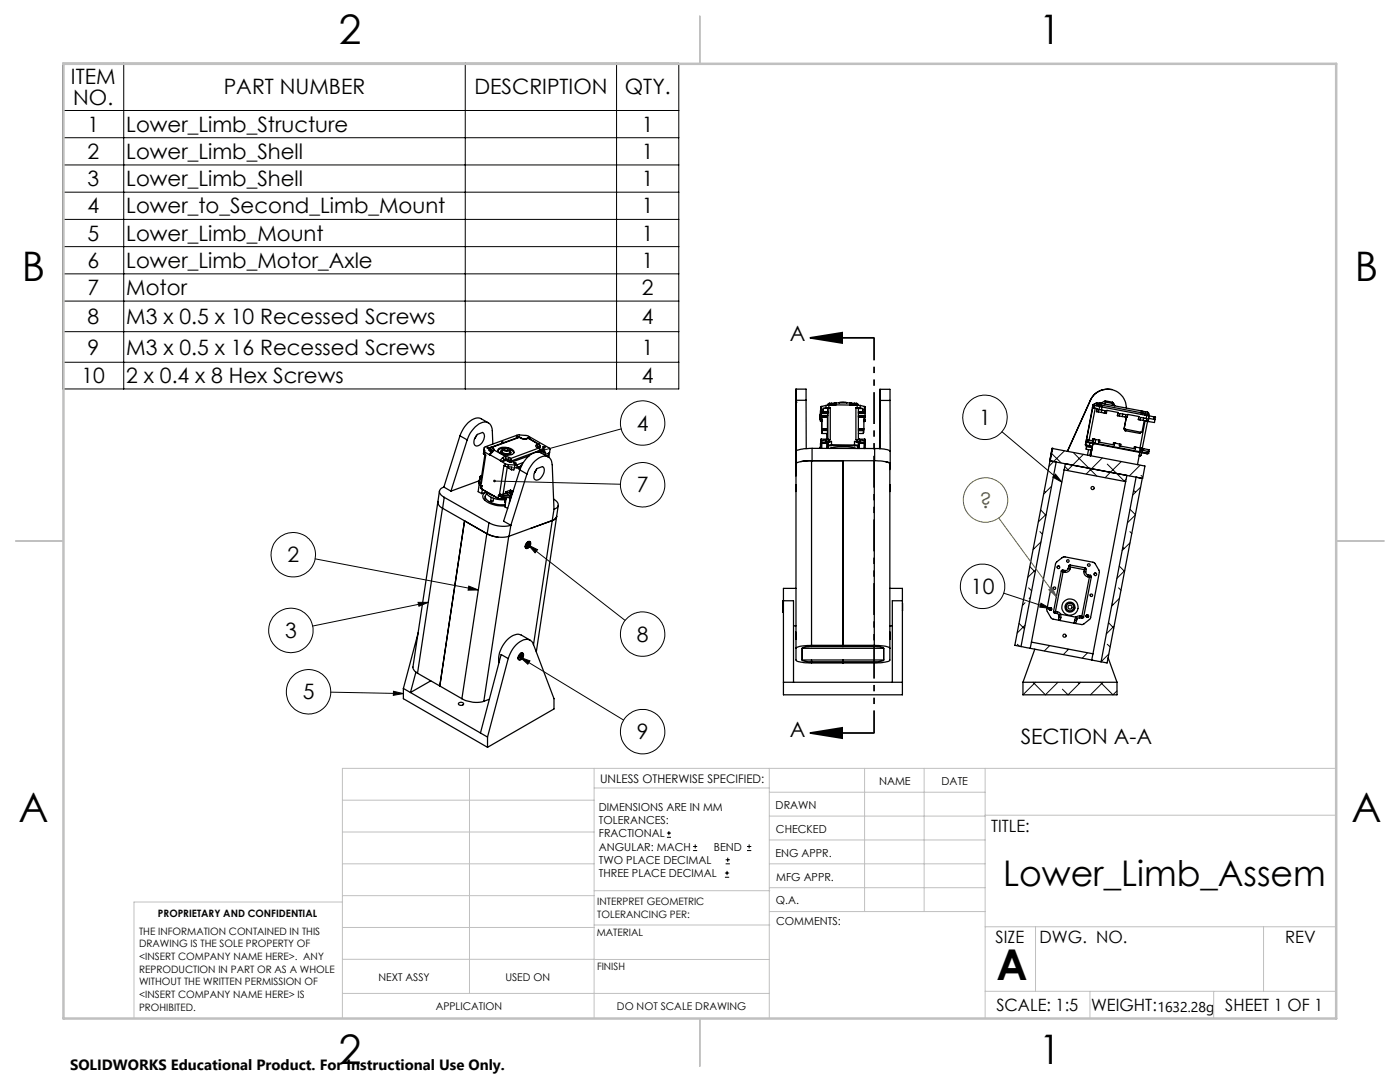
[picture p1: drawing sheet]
<svg xmlns="http://www.w3.org/2000/svg" width="279mm" height="216mm" viewBox="0 0 279 216" stroke-linecap="round" stroke-linejoin="round" font-family="sans-serif">
<g fill="none" stroke="#000" stroke-width=".25">
<path d="M158.9 80v2.9zM158.9 77.6h2v2.3M158.9 79.9v-2.3l-.1 17.3M158.9 79.9v12.5M158.9 79.9h2M160.9 79.9v9.6M175.6 79.9v-2.2l-.1 11.8M175.6 77.7h2v2.2M175.6 79.9v9.6M175.6 79.9h2M177.6 79.9l.1 10.2M217.6 79.9h.1"/>
<path d="M217.6 79.9l-4.6 10.2M217.6 79.9a3.7 3.7 0 0 1 4.2-2.2 3.7 3.7 0 0 1 3 3.7M221.7 77.7h.1M221.7 77.7a3.8 3.8 0 0 0-4.1 2.2M87.7 98l-.3 2.5 .3 .5 .6 .4M88.6 97.2a.95 .95 0 0 0-.9 .8 .95 .95 0 0 0 .6 1l.4 .2M88.6 97.2l1.4 .8M88.7 99.2l8.9 5.1M88.7 99.2l-.4 2.2M91.8 87l1.4 .8M91.8 87l-3.2 10.2M93.2 87.8a4.6 4.6 0 0 1 3.8-3.6l.8 .4 .3 .6 .3 3.4"/>
<path d="M93.2 87.8l-3.2 10.2M95.1 86.9l-.4 .7M95.3 86.7l1-.4a1.38 1.38 0 0 1-.1 2 .93 .93 0 0 1-1.5 .4l-.1-.9zM95.6 96.4l.2 .3M95.6 96.1l.3 .3M95.6 96.1v.3M95.6 96.6l-.2 1.5 .7 .4M95.7 96.6l.2 .2M95.7 95.9l-5.7 2.1M95.7 95.4v.1M95.7 95.5l-.1 .6M95.7 95.4l.3 .2"/>
<path d="M95.7 95.5l-.1 .9M95.8 96.7l.1 .1M95.8 96.7l.4 .2M95.8 95.1l.3 .1M95.8 95.1l-.1 .3M95.9 96.8l.3 .1M95.9 96.4l-.1 .3M95.9 96.4l.2 .1M96 96.8l-.1 .5 .2 .2M96 97.4l.2 .2M96.1 97.5l3.3 1.9M96.1 97.5l.1 .1"/>
<path d="M96.1 94.9l-.3 .2M96.1 98.5l.9-.3a.9 .9 0 0 0-.7 .8 .9 .9 0 0 0 .6 .9 6 6 0 0 0 3.9 1.1M96.2 97.6l3.2 1.9M96.2 96.9l-.1 .6M96.3 97.6l-.2 .9M96.5 90.6l.3 .1M96.5 90.4l.2 .3M96.5 90.4l.1-.4-.1 .6M96.5 90.3v.3M96.6 89.9l.2 .3M96.6 89.9l.1-.6 .1-.2 6.4-2.3h.4l1.6 .1 4.4 2.5 .2 .2-.1 .7M96.6 89.9h.1"/>
<path d="M96.6 89.9l-.1 .5M96.7 90.7l.2 .1-.8 5.7M96.8 90.7l-.9 5.6 .2 .2M96.8 90.2l.9 .6M96.8 90.2l-.1 .5M96.8 99l-.1 .8M97 98.1a2.31 2.31 0 0 0 2.2 1.5l1.8 .1M97.2 98.5a.9 .9 0 0 0-.3 1 .9 .9 0 0 0 .7 .6 5.1 5.1 0 0 0 3.2 .6M97.2 89.3h.3l.2 .2h-.4zM97.3 98.3l1.3 .7M97.5 84.4l-1.4-.8a2.88 2.88 0 0 0-3.4 1.5l-.9 1.9M97.6 89.6l.1 .3"/>
<path d="M97.6 89.6l.1 .1M97.7 89.9l.3 .2M97.7 90.8h.1M97.7 89.7l.4 .2M97.7 89.7v.2M97.8 90.8l2 1.1M97.9 89.3l-.3 .3M97.9 89.3h.2M98 99.2l-.1 .7 .2 .1 .3-.1 .1-.5M98 90.1l.1 .1M98.1 90.2l-.4 .6M98.1 89.3l-.4 .4"/>
<path d="M98.1 90.2h.2M98.1 89.9l.1 .1M98.1 89.3l.3 .1M98.1 89.9l-.1 .2M98.2 90l-.1 .2M98.3 90.2l-.5 .6M98.4 89.4l.2 .4M98.4 89.4l-.3 .5M98.6 89.8l-.3 .4M98.6 89.8l-.4 .2M98.6 89.8l2.3 1.3M99.4 99.4l.4 .2 .6-.1"/>
<path d="M99.4 99.4v.1M99.4 99.5l.9 .1M99.5 98.8l.4 .3M99.5 98.8l.4 .2M99.5 98.8l-.1 .6M99.5 89.5a2.53 2.53 0 0 1 3.1 .6 1.24 1.24 0 0 1-1.7 .7 1.29 1.29 0 0 1-1.5-1.1zM99.7 98.6h.7M99.7 98.6l.2 .1M99.8 91.9l.1 .1M99.9 99l.5 .2M99.9 99v.1M99.9 98.7l.6 .1"/>
<path d="M99.9 98.7v.3M99.9 92h.5M99.9 99.1l.5 .1M99.9 92l.9 .5M100 90a1.22 1.22 0 0 0 1.8 .6l.2-.3M100.3 89.8l-.3 .2a1.28 1.28 0 0 0 2 .3l-.3-.3M100.3 91.3l.3 .5M100.3 91.3l-.5 .6M100.3 89.6l-.1 .5a.95 .95 0 0 0 1.5 .2l.1-.5M100.3 89.5l-.6 .1-.3 .3M100.4 89.5a1.05 1.05 0 0 1 1.4 .3 .98 .98 0 0 1-1.5-.2zM100.4 99.2l1.4 .1"/>
<path d="M100.4 99.2h.1M100.4 99.2l1.3 .1M100.4 99.5l-.1 .1M100.5 99.2l-.1 .3M100.5 98.8l1.3 .2M100.5 98.8l-.1 .4M100.6 88.3l-.3-.1-.2 .1 .2 .1M100.6 91.9l.7 .1M100.6 91.9l-.2 .1M100.6 89.6a.47 .47 0 0 1 .8 .2 .49 .49 0 0 1-.8-.2zM100.6 91.8l-.2 .2M100.6 91.8v.1"/>
<path d="M100.8 93l.6 .1M100.8 93l-.2-.1-.9 5.7M100.8 99.7l-.1 .5 .2 .1M100.8 92.5l.6 .2M100.8 92.5v.5M100.9 98.5h.3M100.9 98.5l-.5 .1M100.9 91.1l-.6 .2M100.9 91.1l.8 .2M100.9 91.1v.5M100.9 98.1l.3 .1M100.9 98.1v.4"/>
<path d="M100.9 91.6l-.3 .2M100.9 91.6l.5 .1M101 99.3l-.6 .2M101 99.3l-.7 .3M101 99.3l-.2 1.8 .5 .4M101.2 98.5l.7 .5M101.2 98.2l.8 .4M101.2 98.2v.3M101.2 93.1l-.8 5.5M101.3 92l.4 .2M101.4 93.1l.8 .1-.1 .5M101.4 91.7l.3 .2"/>
<path d="M101.4 91.7l-.1 .3M101.4 92.7l1.4 .1M101.4 92.7v.4M101.5 93.1v.3l.6 .3M101.7 92.2l.3 .1M101.7 91.3l-.3 .4M101.7 98.2h.4a.24 .24 0 0 1-.2 .2 .24 .24 0 0 1-.2-.2zM101.7 91.3l.3 .2M101.7 91.9l.4 .1M101.7 91.9v.3M101.7 89.7l.6 .3 .3 .4M101.7 99.3h.3"/>
<path d="M101.7 99.3h.2M101.8 99.3h.2M101.8 99.3h-.1M101.8 99h.1M101.8 99v.3M101.8 99.3l-.2 1.1M101.9 97.8v.1M101.9 97.8l-1 .3M101.9 97.9l.4 .3M102 91.5l.1 .5M102 91.5l-.3 .4M102 98.6h.2"/>
<path d="M102 98.6l-.1 .4M102.1 92l-.1 .3M102.4 97.9l-.3 .1M102.5 92.4l.4-.1 .1 .2-.2 .1zM102.7 93.3l-.1 .5-.5-.1M102.8 92.8l-.1 .5M103.1 93.3h-.4M103.1 93.3l.5-.2v.5M103.1 93.3l.5 .3M103.2 92.7l-.4 .1M103.2 92.7l-.1 .6M103.5 87.2h.2"/>
<path d="M103.5 87.2l.1 .1M103.5 87.2l-5.6 2.1M103.5 87.2h-.5l.2 .1M103.6 87.3l-5.5 2M103.6 87.3l.3 .1M103.7 87.2l-.1 .1M103.7 87.2l.3 .2M103.8 93.8l-3.3 10.2 1.5 .8M103.8 93.8l1.4 .8M103.9 87.4l.6 .2h.6M103.9 87.4h.1M104 87.4l1 .2"/>
<path d="M104.1 92.8l-.2 .1-.1 .6-.2 .1M104.4 92.3l-1.2 .4M105 87.6h.1M105.2 94.6a4.6 4.6 0 0 1 3.7-3.6l.6 .2 .4 .5 .3 1 .4 8.9M105.2 94.6l-3.2 10.2M105.3 87.4l.2 .1M105.3 87.4l.1 .1M105.3 87.4l-.3 .2M105.3 87.4l.4 .1 .1 .1M105.4 87.5h.1M105.4 87.5l-.3 .1M105.4 87.5l2 1.1"/>
<path d="M105.5 87.5l2.1 1.2M105.6 90.9l-3.6 1.4M106.8 94.2h-.1M107.1 93.7l-.5 .7M107.1 88.7l-.2 .3 .3 .3M107.1 88.7l.3 .5M107.2 89.3h.1M107.2 89.3l.3 .1M107.2 89.2l.1 .1M107.2 93.5l1.1-.4a1.39 1.39 0 0 1-.1 2 .92 .92 0 0 1-1.6 .4v-.9zM107.3 89.3l.3 .2M107.4 89.2l-.2 .1"/>
<path d="M107.4 89.2v.1M107.4 88.6l.3 .5M107.4 88.6l.2 .1M107.4 88.6l-.3 .1M107.5 89.4l.2 .5M107.5 89.4l.1 .1M107.5 89.4l-5.5 2.1M107.6 88.7l.2 .3M107.6 89.5h.1M107.6 89.5l.2 .4M107.7 89.4h-.2M107.7 90.2h-.1"/>
<path d="M107.7 89.1l-.3 .1M107.7 89.1v.3M107.7 89.9v.3M107.7 89.9l-5.6 2.1M107.8 89l-.1 .4M107.8 89l-.1 .1M108.3 89.2l.1-.1a.23 .23 0 0 1 .2 0 .23 .23 0 0 1 .2 .3zM108.4 90.2l.5 .1-.2 .1zM109.4 91v.2l-1.4-.8a2.86 2.86 0 0 0-3.3 1.5l-.9 1.9M109.4 91l-.2 .1M109.5 90.5l-.8 .2M109.5 90.5l-.1 .5"/>
<path d="M109.7 90.3l-.2 .2M109.7 90.3l-.2 1M110.5 99.6a1.09 1.09 0 0 1 .6 1.8l-.5 .2M158.8 94.9l.1 .1M158.8 92.4h.1M158.9 96.7v1.4M158.9 80.3h.1M158.9 93.7l-.1 1.2M162 91.9l-1.6 .1a2.25 2.25 0 0 0-1.5 .5v39.2a3.7 3.7 0 0 0 2.7 .6l14.4-.1a1.85 1.85 0 0 0 1.6-.5v-39.2a3.7 3.7 0 0 0-2.7-.6h-.4M162 91.9h12.5M162 91.9v36.9M162.1 89.5l-2.3 .1-.7 .2-.2 .3"/>
<path d="M162.1 89.5v2.4l-2.3 .2M162.1 89.5h12.5M163.7 83.1h.1M163.7 89.2h.1M163.7 83.5h.1M163.7 84l.2 .1M163.7 89.2v.3M163.7 83.7h.3M163.7 83.8h.3M163.7 84h.3M163.8 82.3h.1M163.8 88.4h.1"/>
<path d="M163.8 82.7h.1M163.8 82.9h1.4l-.1 .2M163.8 81.9l-.1 2.1M163.8 88.4l-.1 1.1M163.8 83h1M163.8 88.4l.1 .1M163.8 81.2v1.2M163.8 88.2v.6M163.8 81.9h.2M163.8 82.4l1.4 .1M163.8 81.2l-.1 1.7M163.8 82.4h1.1"/>
<path d="M163.9 87.6l-.1 .1v.7M163.9 87.6l.1 .4M163.9 84.1h.1M163.9 88.5v1M163.9 87.6h1M164 88.5h-.1M164 88.3l-.2 .1M164 81.7l-.2 .1M164 81.1l-.2 .1M164 81.1v.6M164 83.3v3M164 88v.3"/>
<path d="M164 88.5v1M164 81.7v.5M164 86.3h.1M164 88.5h1v1M164 83.3v2.3M164 82.2h.9M164 85.6v.7M164 85.6h1.1M164 85.9h1.1M164.3 82.1h.9v.2M164.3 81.5h.9M164.3 81.5v.6"/>
<path d="M164.3 82.1l-.3 .1M164.8 83.2l-1.1 .1h1.4M164.8 83l.3 .1M164.8 83v.2M164.9 88.2l.1 .1M164.9 80.9v.5M164.9 82.2v.2M164.9 87.8v.4M164.9 88.2l-.9 .1M164.9 87.8l-.9 .2M164.9 81.4l-.6 .1M164.9 80.9l-.9 .2"/>
<path d="M164.9 82.2l.3 .1M164.9 87.6v.2M165 88.3l-.9 .2-.1-.2M165.1 86.5v1.1M165.1 83.1v4.5M165.1 83.1l-.3 .1M165.1 85.6h-1.1v.9h1.1M165.2 82.3h.1M165.2 80.8v.1M165.2 82.3l-.3 .1M165.2 88.9l.7-.1h5.1l.3 .1M165.2 87.6h-.3"/>
<path d="M165.2 88.4v.5M165.2 88.9l.1 .1M165.2 88.4l-.1 1.1M165.2 88.9v.6M165.3 89v.5M165.4 88.2l-.4 .1M165.4 87.7l-.5 .1M165.4 81.4h-.5M165.4 80.9h-.5M165.4 80.9v.5M165.4 87.7v.5M165.4 81.4h.3"/>
<path d="M165.4 88.2h.1M165.5 80.8h-.3M165.5 80.8h.4M165.5 80.8v.1M165.5 80.5l-.2 .1-.1 .2M165.5 88.2l-.3 .2M165.5 80.5v.3M165.5 80.5h.4M165.6 89.5a9.8 9.8 0 0 1 5.3 0M165.7 81.4h-.5v6.3M165.7 81.4v6.3h-.3M165.9 88.9l-.6 .1"/>
<path d="M165.9 88.1l-.4 .1M165.9 88.1l-1 .1M165.9 80.5v.3M165.9 80.8v.1M165.9 88.1v.8M165.9 88.9h4.6M166.4 80.8h.1M166.4 80.8h-.5M166.4 80.8v.1M166.6 80.4l-.7 .1M166.6 80.4l-.2 .4M166.8 80.4h.1"/>
<path d="M166.8 80.8l-1.4 .1M166.8 80.4l-.4 .4M166.8 80.4v.4M166.8 80.8h2.9M167.5 80.4l.5-.2 1 .2M167.5 80.4h.1M168.2 91.9v37.1M169 80.4h.1M169.7 80.8l1.4 .1M169.7 80.4l.2 .1 .1 .3M169.7 80.4v.4M169.7 80.4h-3.1"/>
<path d="M169.7 80.4h.2M169.7 80.4h.1M169.9 80.4l.6 .1M169.9 80.4l.2 .4M170 80.8v.1M170.1 80.8h-.1M170.1 80.8h.4M170.5 80.5h.6l.2 .3M170.5 88.9l.7 .1M170.5 88.1l.5 .2M170.5 88.1l1.2 .1M170.5 80.5v.3"/>
<path d="M170.5 80.8v.1M170.5 88.1v.8M170.5 80.8h.5M170.8 81.4l.5 .1v6.2M170.8 81.4v6.3h.3M170.8 81.4h.3M170.9 80.5h.1M171 88.3l.3 .1v.5M171 80.5v.3M171 88.3h.1M171 80.8h.3M171 80.8v.1"/>
<path d="M171.1 88.3h.5M171.1 87.7l.6 .1M171.1 81.4h.6M171.1 80.9h.6M171.1 80.9v.5M171.1 87.7v.6M171.2 89l-.1 .5M171.3 80.8v.1M171.3 87.6h.2M171.3 88.9l-.1 .1M171.3 88.9v.6M171.3 81.5h.9"/>
<path d="M171.3 82.1h.9M171.3 82.9h1.3M171.3 83.3h1.3M171.3 83.1l.3 .1M171.3 85.6h1.1M171.3 85.7h1v.2M171.3 85.9h1M171.5 88.5h1v1M171.5 88.5l-.1 1M171.5 88.5v1M171.5 87.6h1.1M171.5 87.6v.2"/>
<path d="M171.6 88.3l.8 .2 .1-.2M171.6 83h1M171.6 83l-.3 .1M171.6 83.2h1M171.6 83v.2M171.6 82.2h.9M171.6 82.2l-.3 .1 .3 .1M171.6 82.4h1.1M171.6 82.2v.2M171.7 88.2l-.1 .1M171.7 80.9v.5M171.7 87.8v.4"/>
<path d="M171.7 88.2l.8 .1M171.7 87.8l.8 .2M171.7 81.4l.5 .1M171.7 80.9l.8 .2M172.2 82.1l.3 .1M172.2 81.5v.6M172.3 85.9v.6h-1M172.4 84.1h.1M172.4 85.6l-.1 .7M172.4 83.3v2.3M172.4 83.7h.2M172.4 83.8h.2"/>
<path d="M172.4 84h.2M172.5 88.5h.1M172.5 82h.2M172.5 88.3l.2 .1M172.5 81.7l.2 .1M172.5 81.1l.2 .1v1.3h-1.4M172.5 81.1v.6M172.5 88v.3M172.5 81.7v.5M172.5 88.5v1M172.6 87.6l.1 .1v.7M172.6 87.6l-.1 .4"/>
<path d="M172.6 84l-.2 .1M172.6 82.5v1.5M172.7 88.4l-.2 .1M172.7 88.4l-.1 1.1M174.5 91.9v36.9M174.6 89.5l1.5 .1a2.08 2.08 0 0 1 1.6 .5M174.6 89.5v2.4M175.6 80.3h.1M175.6 80v2.9zM176.7 92.1l1 .4M177.6 96.7v1.4M177.7 90.1v2.4"/>
<path d="M177.7 92.5l-.1 1.2M209.5 91.9h.1M209.5 91.9l1.3 .3-7 36.8M209.5 91.9l-7 36.9 1.3 .2M210 89.5h.1M210 89.5l-.5 2.4M210.1 89.5l18.4 3.5-.5 2.5-18.4-3.5zM212.4 93.8l12.2 2.3M212.4 93.8l.2-1.3 12.3 2.4-.3 1.2M212.4 93.8l-6.6 34.3M216.6 88.8h.1M216.6 88.8l.1 .1"/>
<path d="M216.7 88.8l.7 .1M216.7 88.8v.1M216.7 88.9l.7 .1M216.7 88.1h.1M216.7 88.1l-.1 .7M216.8 88.1l.3 .1M216.8 88.1l.1 .2M216.8 88.1h.1M216.8 88.1l-.1 .7M216.8 87.7h.1M216.8 87.7l-.1 .4M216.9 87.7l.2 .1"/>
<path d="M216.9 87.7l-.1 .4M216.9 88.3h.2M216.9 88.3h.1M217.1 88.2l1 .1M217.1 88.2v.1M217.1 88.3l1 .2M217.1 87.8v.4M217.1 87.8l1.1 .2M217.2 89.7l-.2 1.1M217.4 89l.6 .1M217.4 88.9v.1M217.4 88.9l.6 .1"/>
<path d="M217.5 88.4l-.1 .5M217.7 89.8l-.2 1.1M217.8 89.8l-.2 1.1M217.9 89.4l-1.1-.3v.5l1.1 .3M217.9 89.1v.2M218 81.4h.1M218 81.4l-1.2 6.3M218.1 88.3l.4 .1M218.1 81.4h.2M218.1 81.4h.1M218.1 88.3v.2M218.1 81.4l-1.2 6.3"/>
<path d="M218.1 88.5h.1M218.1 88.5h.4M218.1 80.9h.1M218.1 88.5l-.4 2.4M218.1 80.9l-.1 .5M218.2 80.9h.2M218.2 80.8l-.1 .1M218.2 80.8v.1M218.2 80.9h.1M218.2 88l-.1 .3M218.2 80.9l-.1 .5M218.2 80.8h.1"/>
<path d="M218.3 87.6l-.1 .4M218.3 87.6l.4 .1M218.3 87.6h.1M218.3 87.6h-.2l-.1 .3M218.3 81.4l.7 .1-.2 .6M218.4 80.9l-.1 .5M218.4 80.9l1.1 .2M218.5 88.5l9 1.8M218.5 88.4v.1M218.5 88.4l9 1.7M218.6 81.5l-1.3 6.3M218.7 87.7l-.2 .7"/>
<path d="M218.7 87.7l.6 .1M218.8 80.4h.7l-.2 .4M218.8 82.1h.1M218.8 80.4l.1 .4M218.8 80.4l-.6 .4M218.8 82.1l.4 .1M218.8 80.4h.1M218.9 81.5l-.1 .6M218.9 80.8v.2M218.9 80.8l-.3 .1M219.2 82.2l.6 .1M219.3 80.8h-.4"/>
<path d="M219.3 80.8h.2M219.3 87.8h.2l-.1 .4M219.3 87.8l-.1 .4 3.2 .6 .1-.4M219.3 81.7l.5 .1M219.3 81.7l-.1 .5M219.5 81.1l.4 .1M219.5 80.8h.2M219.5 80.8h.1M219.5 81.1l-.2 .6M219.5 80.8l-.1 .3M219.7 80.8l-.1 .3M219.7 80.8l8.1 1.6"/>
<path d="M219.8 81.8l.7 .2-.1 .4M219.8 82.3l.6 .1M219.9 80.5l-.2 .3M219.9 80.5h-.3l-.1 .3M219.9 80.5h.1M219.9 81.8l-.1 .5M219.9 80.5l7.9 1.5M219.9 81.2l-.1 .6M219.9 81.2l9 1.7M220.4 82.4h.1M220.5 80.6l.1-.4 1.4 .3v.4M222 80.3l-1.4-.3-.7 .5-.5-.1"/>
<path d="M222 80.3l.5 .7zM222.5 88.4h.1M222.5 88.4h-.3l-.1 .3M222.5 88.4l.9 .2M223 82.9l.4 .1M223.1 82.3l-.1 .6M223.1 82.3l-2.2-.4-.1 .6-.4-.1M223.4 83l1.2 .2M223.4 88.6l.3 .1-.1 .3M223.4 88.6v.4l3.2 .6M224.1 82.6l-.1 .5M224.3 85.6h.1"/>
<path d="M224.5 85.9h.1M224.5 85.9l3.1 .6v-.3M224.6 83.2h.1M224.6 85.7l-.1 .2M224.6 83.2l.4 .1 .1-.6 2.2 .4-.1 .6M224.6 96.1l-6.5 34.4M224.7 82.7l-.1 .5M224.7 82.7l-1.2-.2-.1 .5M224.8 83.3l-.5 2.3M226.7 89.2h-.3l-.1 .3M226.7 89.2l-.1 .4M226.7 89.2l.9 .2"/>
<path d="M226.7 95.2l1.3 .3-7.1 36.8-1.2-.3zM227.2 83.7h.1M227.2 83.7l.3 .1M227.4 90.8l.3 .1M227.5 90.1l.5 .1M227.5 90.3h.4M227.5 90.3l-.5 2.4M227.5 90.1v.2M227.5 89.8l.5 .1M227.5 89.8v.3M227.5 83.8l.9 .1M227.6 89.4h.1"/>
<path d="M227.6 89.4l-.1 .4M227.7 89.4l.3 .1M227.7 90.9h-.4M227.7 89.4l-.1 .4M227.8 82l.8 .2M227.8 82h.1M227.8 82l.2 .1v.3M227.8 82v.4M227.8 82.4h.2M227.8 82.4v.3M227.8 90.3l-.1 .6M227.9 90.3l.9 .2"/>
<path d="M228 90.2l-.1 .1M228 90.2l1 .2M228 89.5h.2M228 82.4l.5 .1M228 89.9v.3M228 89.9l1 .2M228 89.5v.4M228 82.4v.3M228.2 83.4l-.1 .5M228.2 89.5v.4M228.2 89.5l1.1 .2v.4M228.4 83.9l-.5 2.4-3.6-.7"/>
<path d="M228.4 83.9l.4 .1M228.5 84l-1 5.4M228.5 82.5v.3M228.5 82.5l.5 .1M228.6 82.2l-.1 .3M228.6 82.2h.4M228.7 83.5h.2l-.1 .5M228.7 83.5l-1.1-.2-.1 .5M228.8 84l.3 .1M228.8 84h.1M228.9 82.9l.4 .1M228.9 82.9l-.2 .6"/>
<path d="M229 90.4l.2 .1M229 90.4l-.2 .1M229 82.2l.2 .1 .1 .4M229 82.2v.4M229 90.1h.3l-.1 .4M229 82.6l.3 .1M229 90.1v.3M229 84.1l-1 5.4M229 82.6v.3M229.1 84.1h.1M229.2 90.5h-.4M229.3 82.7l-.1 .3"/>
<path d="M229.3 83l-.2 1.1M229.3 83l1 .2M230.3 83.7h.2M230.3 83.7l-1-.2-.2 .6M230.3 83.2h.3l-.1 .5M230.3 83.2v.5M230.5 83.7l-.1 .6-1.3-.2M87.4 100.2l-5 32.9 .4 .8 .5 .4M87.4 100v.3M88.3 101.4l-5 32.9M88.3 101.4l8.9 5.1M92.7 103.9l-4.9 33"/>
<path d="M92.7 104l4.5 2.5M97.2 106.5l1.2 .5 1 .2M97.2 106.5l-5 32.9M97.2 106.5a6 6 0 0 0 4.4 .5M97.6 104.3a6 6 0 0 0 4.4 .5M97.6 104.3l-.4 2.2M101.5 107l-4.9 32.9M102 104.8l-.4 2.2M104.8 109l.2 .3M105.1 108.3a.45 .45 0 0 1 .7-.2 .45 .45 0 0 1 .1 .7l-.6 .6a.37 .37 0 0 1-.4-.1 .37 .37 0 0 1-.1-.4zM105.2 108.8l.1 .1M105.2 108.3l.5-.2a.75 .75 0 0 1 0 .8 .75 .75 0 0 1-.7 .4l-.1-.2 .1-.4z"/>
<path d="M105.2 108.8l.2 .2M105.3 108.7l-.2 .1v.2l.2-.1M105.3 108.9v.2l.1-.1M105.3 108.7l.1 .1M105.3 108.1h.4M105.4 108.6l.3-.1v.2M105.4 108.6v-.2h-.1v.3M105.4 108.8v.2M105.4 108.6l-.1-.1 .4 .2M105.7 108.7l-.3 .1M110.2 103.9l-4.3 1.5M110.2 103.9l-8.6 3.1"/>
<path d="M110.2 103.9l-3.7 24.8M110.6 101.6l-.4 2.3M111.1 103l-.2 .4-.7 .5M111.1 103.1l-4.1 27M111.4 100.9l-.3 2.3-.3 .3-.6 .4M158.9 117.4h-2.5v21.2h23.7v-18.7M177.6 117.4h2.5v2.5M180.1 119.9h-2v16.2M211.1 113h.3M211.2 113h.1M211.3 113h.1M211.8 113.9l.4 .2"/>
<path d="M211.8 113.9l-1.5 8.1M212.1 113.7l-.3 .2M212.1 113.7l.1 .4M212.1 113.7l.5 .1M212.2 114.1l-1.6 7.9M212.2 114.1l.3 .1M212.3 111.1h.1M212.6 113.8l-.1 .4M213.2 113.5h.3M213.2 113.5a.5 .5 0 0 1-.6 .3M213.3 113l.3 .1M213.3 113l-.1 .5"/>
<path d="M213.5 113.5a.87 .87 0 0 1-1 .7M213.6 112.7l-.3 .3M213.6 112.7v.4M213.6 112.7l3 .6M213.6 113.1l-.1 .4M213.6 113.1l2.8 .6M216.3 114.1a.91 .91 0 0 0 .7 1M216.3 114.1h.4M216.4 113.7l-.1 .4M216.6 113.3l-.2 .4M216.6 113.3l.2 .3M216.7 114.1l.1 .4 .3 .2"/>
<path d="M216.8 113.6l-.4 .1M216.8 113.6l-.1 .5M217 115.1h.4M217.1 114.7l-.1 .4M217.1 114.7l.5 .1M217.4 115.1l-1.5 7.9M217.6 114.8l-.2 .3M217.6 114.8l.2 .3M217.8 115.1h-.4M217.8 115.1l-1.5 8.1M218.4 112.3h.1M218.5 114.4h.3"/>
<path d="M218.5 114.4h.2h-.1M80.5 137.4v2l16.8 9.7M80.5 137.4l1.4 .8M81.9 138.2l14 8.1M83 134.1l-1.1 4.1M83.3 134.3l4.5 2.6M83.5 126.2l-3 11.2M86 135.9l-4.1 2.3M87.8 136.9l4.4 2.5M92.2 139.4a5.8 5.8 0 0 0 4.4 .5M97.6 139.5l-1 .4M101.4 131.4a5.2 5.2 0 0 1 3.5-3.8 1.39 1.39 0 0 1 1.5 .9l4.2 10.9v2.1l-13.3 7.6"/>
<path d="M101.4 131.4l-4.1 15.7M101.4 131.4l-1.4-.8-4.1 15.7M103.4 131.3l.2 .3M103.8 130.5l.3-.2a.66 .66 0 0 1 .4 .6 .66 .66 0 0 1-.4 .6 .39 .39 0 0 1-.4 .2 .39 .39 0 0 1-.3-.4zM103.8 131l.1 .1M103.8 130.6l.3-.2a.64 .64 0 0 1 .3 .7 .64 .64 0 0 1-.5 .5h-.3l-.1-.3zM103.8 131l.2 .3M103.9 131l-.2 .2 .2-.1M103.9 131l.1 .1M103.9 130.4h.4M103.9 131.1v.3l.1-.1M104 130.9l.2-.1v.1"/>
<path d="M104 130.9v-.3l-.1 .4M104 131.1v.2M104 130.9l-.1-.1 .3 .1M104.2 130.9l-.2 .2M105.8 127.7l-1.8-1a2.75 2.75 0 0 0-3.1 1.3 5.1 5.1 0 0 0-1.3 4.2M156.2 121.8v-1.9h2.2v16.2M156.2 121.8h.2M156.2 121.8v.4h.2M156.4 136.1h23.7M158.4 124.9h.5M158.9 126.2v1.3M160.1 129.4l.7-.3 .8-.1h13.2l.9 .1 .7 .3"/>
<path d="M160.1 131.7a2.34 2.34 0 0 0 1.9 .3M160.1 129.4v2.3M160.1 131.7h16.3M160.1 129.4h16.3M162 128.8h-1.2a2.76 2.76 0 0 0-1.9 .6M162 128.8h12.5M162 132h12.5M162 131.7v.3M168.2 131.7v.6M174.5 128.8l1.5 .1a2.08 2.08 0 0 1 1.6 .5M174.5 131.7v.3M176.4 131.7a2.34 2.34 0 0 1-1.9 .3"/>
<path d="M176.4 129.4v2.3M177.6 126.2v1.3M177.6 124.9h.5M180.1 120.4h.1M180.1 121.8h.1M180.1 120.4v1.4M203.8 129l1.8 .4M204.2 136.1h18.7M204.2 136.1v2.5h18.7v-2.5M205.6 129.4l12.3 2.3M205.8 128.1l12.3 2.4M205.8 128.1l-.2 1.3"/>
<path d="M206.5 129.5l-2.3 6.6M209.5 121.4h.3l.1 .1-.1 .2h-.3l-.1-.2zM210.3 122l.2 .3M210.5 122.3l.5 .1M210.6 122l-.1 .3M210.6 122h-.3M210.6 122l.4 .1M211 122.4l.3 .3M211 122.1l.7 .5M211 122.1v.3M211.3 122.7v.3M211.3 123l.4 .3"/>
<path d="M211.3 123v.5l.2 .3M211.5 123.8h.1M211.5 123.8l-1.4-.3-.3-.2-.9-1.5 1.8-9.5 1.5-1.2 6.1 1.1 .2 .2 .8 1.4 .1 .4-1.8 9.2-1.6 1.2-1.5-.2M211.6 123.8l2.7 .6M211.7 122.6l-.4 .1M211.7 122.6v.7M211.7 122.6l3 .6M211.7 123.3l-.1 .5M214.3 124.4h.2M214.5 123.8l-.2 .6M214.7 123.2l-.2 .6M214.7 123.2l.3 .2"/>
<path d="M214.9 123.7l-.4 .1M214.9 123.7l-.1 .4-.3 .3M215 123.4l-.1 .3M215.4 123.3l-.4 .1M215.4 123.3l.6 .1M215.5 122.9l-.8 .3M215.5 122.9l-.1 .4M215.5 122.9l.4 .1M215.9 123l.4 .2M215.9 123l.1 .4M216.3 123.2l-.3 .2M216.9 122.7l.3 .2-.1 .3-.3-.3z"/>
<path d="M217.9 131.7l1.8 .3M218.1 130.5l-.2 1.2M221.2 131.3l1.7 4.8M91.5 140.3a.54 .54 0 0 1 .6-.2 .54 .54 0 0 1 .4 .4 .54 .54 0 0 1-.6 .3 .54 .54 0 0 1-.4-.5zM95.9 146.3l1.4 .8M97.3 147.1v2"/>
<circle cx="218.1" cy="97.4" r=".31"/>
<circle cx="210.4" cy="117.4" r=".25"/>
<circle cx="211.2" cy="113.2" r=".27"/>
<circle cx="213.1" cy="112" r=".26"/>
<circle cx="217.3" cy="112.7" r=".26"/>
<circle cx="217.8" cy="118.8" r=".25"/>
<circle cx="218.6" cy="114.6" r=".26"/>
<circle cx="209.6" cy="121.6" r=".19"/>
<circle cx="209.6" cy="121.5" r=".26"/>
<circle cx="212.4" cy="126.8" r=".32"/>
<circle cx="213.5" cy="121.1" r="1.63"/>
<circle cx="213.5" cy="121.1" r=".75"/>
<circle cx="213.5" cy="121.2" r="1"/>
<circle cx="213.5" cy="121.1" r=".39"/>
<circle cx="217" cy="122.9" r=".25"/>
<circle cx="217" cy="123" r=".19"/>
</g>
<g fill="none" stroke="#000" stroke-width=".2">
<path d="M12.5 12.6h123v65h-123zM24.7 12.6v65M92.9 12.6v65M123 12.6v65M12.5 22h123M12.5 27.5h123M12.5 32.9h123M12.5 38.3h123M12.5 43.8h123M12.5 49.2h123M12.5 54.6h123M12.5 60.1h123"/>
<path d="M12.5 66.2h123M12.5 72.3h123M98.7 96l25.1 .6M106.7 90.3l1.8-.9 .3 .8zM124 85.6l-17.3 4.7M200 86.1l11.9 10.1M208.4 98l.2 .2M209.9 97l-1.6 1.6M209.9 90.5l1.9 1.9M210.6 94.6l1.3 1.6-1.8-1zM212.4 90l-3.1 3.1M212.5 93.1l.6 .6"/>
<path d="M214.3 90.4l4.6 4.6M216.2 90.7l-3.2 3.2M220 91.4l-3.2 3.2M221 92.6l3.4 3.5M223.8 92.1l-3.2 3.2M224.8 95.6l-.5 .4M226.2 97.9l.4 .3M227.5 92.8l-2.1 2.2M227.6 97.2l-1.5 1.6M227.7 94.9l.4 .3M62.9 111.5l32.6 6.2M93.6 116.9l1.9 .8-2.1 .1z"/>
<path d="M105.4 108.8l1.9 .9-.5 .6zM105.4 108.8l19.3 15M200.3 118.4l9.2 3M205.3 117.3l.6 .6M205.5 113.1l1.1 1M205.6 119.2l-.2 .3M206.2 109.3l.2 .2M206.4 113.9l-1.3 1.3M207.5 106.1l.5 .5M207.7 101.7l1 1.1M207.8 108.1l-1.6 1.6M208.8 102.6l-1.6 1.5"/>
<path d="M223.2 117.3l.5 .5M223.4 113l1 1M223.4 119.4l-1.6 1.6M224.1 109.2l.3 .3M224.5 113.8l-1.6 1.6M225.5 106.1l.4 .4M225.5 108.3l-1.6 1.6M225.5 101.6l1.1 1.1M226.6 102.8l-1.6 1.5M66 138.1l14.5 .3M78.5 137.9l2 .5-2 .3zM83.4 120.2h2.1l-1.9 .8z"/>
<path d="M85.5 120.2l-23.1 4.7M103.8 131.2l2 .7-.5 .6zM103.8 131.2l20.7 12.5M203 128.6l.4 .3M203.4 124.4l1 1M204.1 120.6l.1 .1M204.6 120.3l-.6 .5M204.6 124.7l-1.6 1.6M206.2 136.1l2.4 2.5 2.5-2.5M206.7 136.1l-2.5 2.5M207.8 120.4l1.7 1-2-.3zM209.5 128.8l-1.1 1.1"/>
<path d="M213 129.5l.1 .1M213.3 129.5l-1.1 1.1M215.1 136.1l.3 .3M215.7 136.1l-2.6 2.5-1.1-1.1M217 130.3l-1 1M219.6 136.1l2.5 2.5 .8-.7M219.8 131.8l.1 .1M220.1 136.1l-2.5 2.5M221 128.6l.6 .5M221.2 124.2l1.1 1.1M221.3 130.5l-1.6 1.5M221.9 120.5l.2 .2"/>
<path d="M222.4 124.9l-1.6 1.6M133.1 167.1h.8M133.1 166.2h.8M133.5 165.8v.9M138.3 169.7h.8M138.3 168.9h.8M138.7 168.5v.8M144.7 175h.8M144.7 174.2h.8M144.8 172.4h.9M144.8 171.6h.9M145.1 173.8v.8"/>
<path d="M145.2 171.1v.9M149.1 169.7h.8M149.1 168.9h.8M149.5 168.5v.8"/>
<circle cx="128.2" cy="96.7" r="4.4"/>
<circle cx="128.3" cy="84.4" r="4.4"/>
<circle cx="196.6" cy="83.3" r="4.4"/>
<circle cx="58.5" cy="110.7" r="4.4"/>
<circle cx="196.1" cy="117" r="4.4"/>
<circle cx="58" cy="125.8" r="4.4"/>
<circle cx="61.6" cy="138" r="4.4"/>
<circle cx="128.3" cy="126.5" r="4.4"/>
<circle cx="128.2" cy="146" r="4.4"/>
</g>
<path d="M161.7 67.4l6.4-1v2zM161.7 67.4h12.7M161.7 146.3l6.4-1.1v2.1zM161.7 146.3h12.7" fill="none" stroke="#000" stroke-width=".35"/>
<g fill="none" stroke="#808000" stroke-width=".2">
<path d="M199.3 103.4l11.5 15.7M209.3 117.7l.7-.5 .8 1.9z"/>
<circle cx="196.7" cy="99.8" r="4.4"/>
</g>
<path d="M174.4 67.4v78.9" fill="none" stroke="#000" stroke-width=".35" stroke-dasharray="6.3 1.3 1.3 1.3 1.3 1.3" stroke-dashoffset="1.9" stroke-linecap="butt"/>
<g fill="none" stroke="#c0c0c0" stroke-width=".2">
<path d="M68.3 159.7h50.3M93.7 153.3v44.9M118.6 153.3v49.9M118.6 157.2h34.9M153.5 153.3v49.9M153.5 158.1h43.1M172.5 153.3v28.6M184.4 153.3v28.6M196.6 153.3v49.9M266.7 153.3h-198.4v49.9M68.3 178.7h50.3M68.3 172.4h50.3"/>
<path d="M68.3 166h50.3M68.3 180h-41.6v23.2M118.6 177.7h35M153.5 167.6h43.1M153.5 162.8h43.1M153.5 172.4h43.1M153.5 177.1h43.1M196.6 162.7h70.1M68.3 198.2h85.2M68.3 191.4l85.2 .1M68.3 185.1h50.3M118.6 184.6h35"/>
<path d="M153.6 181.9h43M196.6 197.8h70.1M196.6 184.9h70.1M206.7 184.9v12.9M217.5 197.8v5.4M242.2 197.8v5.4M252.2 184.9v12.9"/>
</g>
<path d="M139.7 3.2v9.5M3.1 107.9h9.6M266.7 107.9h9.5M139.7 203.2v9.6" fill="none" stroke="#c0c0c0" stroke-width=".25"/>
<path d="M12.7 12.7h254v190.5h-254z" fill="none" stroke="#c0c0c0" stroke-width=".5"/>
<g fill="#000">
<path d="M161.7 67.4l6.4-1v2zM161.7 146.3l6.4-1.1v2.1z"/>
<path d="M106.7 90.3l1.8-.9 .3 .8zM98.5 95.8l-.1 .2h.3h-.3a.28 .28 0 0 0 .4 .2 .28 .28 0 0 0 .1-.4 .28 .28 0 0 0-.4 0zM105.4 108.8l1.9 .9-.5 .6zM93.6 116.9l1.9 .8-2.1 .1zM103.8 131.2l2 .7-.5 .6zM78.5 137.9l2 .5-2 .3zM83.4 120.2h2.1l-1.9 .8zM210.6 94.6l1.3 1.6-1.8-1zM207.8 120.4l1.7 1-2-.3z"/>
</g>
<path d="M209.3 117.7l.7-.5 .8 1.9z" fill="#808000"/>
<text font-size="8.5" x="198.9" y="195.5">A</text>
<g font-size="8.1">
<text x="67.6" y="8.9">2</text>
<text x="207.3" y="8.9">1</text>
<text x="4.4" y="56.1">B</text>
<text x="270.4" y="56.1">B</text>
<text x="3.7" y="164.1">A</text>
<text x="269.7" y="164.1">A</text>
<text x="67.6" y="212.4">2</text>
<text x="207.3" y="212.4">1</text>
</g>
<text font-size="7.1" x="200.2" y="176.8">Lower_Limb_Assem</text>
<g font-size="4.2">
<text x="14.1" y="16.8">ITEM</text>
<text x="14.6" y="20.9">NO.</text>
<text x="44.7" y="18.9">PART NUMBER</text>
<text x="94.7" y="18.9">DESCRIPTION</text>
<text x="124.7" y="18.9">QTY.</text>
<text x="17.4" y="26.3">1</text>
<text x="25.2" y="26.3">Lower_Limb_Structure</text>
<text x="128.1" y="26.3">1</text>
<text x="17.4" y="31.7">2</text>
<text x="25.2" y="31.7">Lower_Limb_Shell</text>
<text x="128.1" y="31.7">1</text>
<text x="17.4" y="37.1">3</text>
<text x="25.2" y="37.1">Lower_Limb_Shell</text>
<text x="128.1" y="37.1">1</text>
<text x="17.4" y="42.6">4</text>
<text x="25.2" y="42.6">Lower_to_Second_Limb_Mount</text>
<text x="128.1" y="42.6">1</text>
<text x="17.4" y="48">5</text>
<text x="17.4" y="53.4">6</text>
<text x="25.2" y="48">Lower_Limb_Mount</text>
<text x="25.2" y="53.4">Lower_Limb_Motor_Axle</text>
<text x="128.1" y="48">1</text>
<text x="128.1" y="53.4">1</text>
<text x="17.4" y="58.9">7</text>
<text x="25.2" y="58.9">Motor</text>
<text x="128.1" y="58.9">2</text>
<text x="17.4" y="64.6">8</text>
<text x="25.2" y="64.6">M3 x 0.5 x 10 Recessed Screws</text>
<text x="128.1" y="64.6">4</text>
<text x="17.4" y="70.7">9</text>
<text x="25.2" y="70.7">M3 x 0.5 x 16 Recessed Screws</text>
<text x="128.1" y="70.7">1</text>
<text x="157.6" y="68.1">A</text>
<text x="16.3" y="76.5">10</text>
<text x="25.2" y="76.5">2 x 0.4 x 8 Hex Screws</text>
<text x="128.1" y="76.5">4</text>
<text x="127.1" y="85.9">4</text>
<text x="195.4" y="84.8">1</text>
<text x="127.1" y="98.2">7</text>
<text x="57.4" y="112.2">2</text>
<text x="193.8" y="118.5">10</text>
<text x="56.9" y="127.3">3</text>
<text x="127.1" y="128">8</text>
<text x="60.4" y="139.5">5</text>
<text x="127.1" y="147.5">9</text>
<text x="157.6" y="147">A</text>
<text x="203.7" y="148.5">SECTION A-A</text>
</g>
<text font-size="4.2" fill="#808000" x="195.5" y="101.3">?</text>
<g font-size="3.4">
<text x="197.8" y="166">TITLE:</text>
<text x="198.7" y="188.1">SIZE</text>
<text x="207.5" y="188.1">DWG. NO.</text>
<text x="256.5" y="188.2">REV</text>
<text x="198.8" y="201.7">SCALE: 1:5</text>
<text x="217.7" y="201.8">WEIGHT:</text>
<text x="244.5" y="201.7">SHEET 1 OF 1</text>
</g>
<text font-size="3" x="14" y="213.5">SOLIDWORKS Educational Product. For Instructional Use Only.</text>
<text font-size="2.8" x="231" y="201.9">1632.28g</text>
<text font-size="2.4" x="119.8" y="156.2">UNLESS OTHERWISE SPECIFIED:</text>
<g font-size="2.2">
<text x="119.5" y="161.8">DIMENSIONS ARE IN MM</text>
<text x="154.8" y="161.4">DRAWN</text>
<text x="175.4" y="156.6">NAME</text>
<text x="187.9" y="156.7">DATE</text>
<text x="119.5" y="164.4">TOLERANCES:</text>
<text x="119.5" y="167.1">FRACTIONAL</text>
<text x="154.9" y="166.3">CHECKED</text>
<text x="119.5" y="169.7">ANGULAR: MACH</text>
<text x="119.5" y="172.4">TWO PLACE DECIMAL</text>
<text x="142.5" y="169.7">BEND</text>
<text x="154.8" y="170.9">ENG APPR.</text>
<text x="119.5" y="175">THREE PLACE DECIMAL</text>
<text x="154.9" y="175.7">MFG APPR.</text>
<text x="154.9" y="180.4">Q.A.</text>
<text x="154.9" y="184.6">COMMENTS:</text>
</g>
<g font-size="2.1">
<text x="75.5" y="195.7">NEXT ASSY</text>
<text x="100.9" y="195.7">USED ON</text>
<text x="86.9" y="201.5">APPLICATION</text>
<text x="123.1" y="201.6">DO NOT SCALE DRAWING</text>
</g>
<g font-size="2">
<text x="31.5" y="182.9">PROPRIETARY AND CONFIDENTIAL</text>
<text x="119.2" y="180.6">INTERPRET GEOMETRIC</text>
<text x="119.2" y="183.1">TOLERANCING PER:</text>
<text x="27.8" y="186.5">THE INFORMATION CONTAINED IN THIS</text>
<text x="27.8" y="189">DRAWING IS THE SOLE PROPERTY OF</text>
<text x="27.8" y="191.6">&lt;INSERT COMPANY NAME HERE&gt;. ANY</text>
<text x="119.1" y="186.7">MATERIAL</text>
<text x="27.8" y="194.1">REPRODUCTION IN PART OR AS A WHOLE</text>
<text x="27.8" y="196.6">WITHOUT THE WRITTEN PERMISSION OF</text>
<text x="119.1" y="193.5">FINISH</text>
<text x="27.8" y="199.1">&lt;INSERT COMPANY NAME HERE&gt; IS</text>
<text x="27.8" y="201.7">PROHIBITED.</text>
</g>
</svg>
